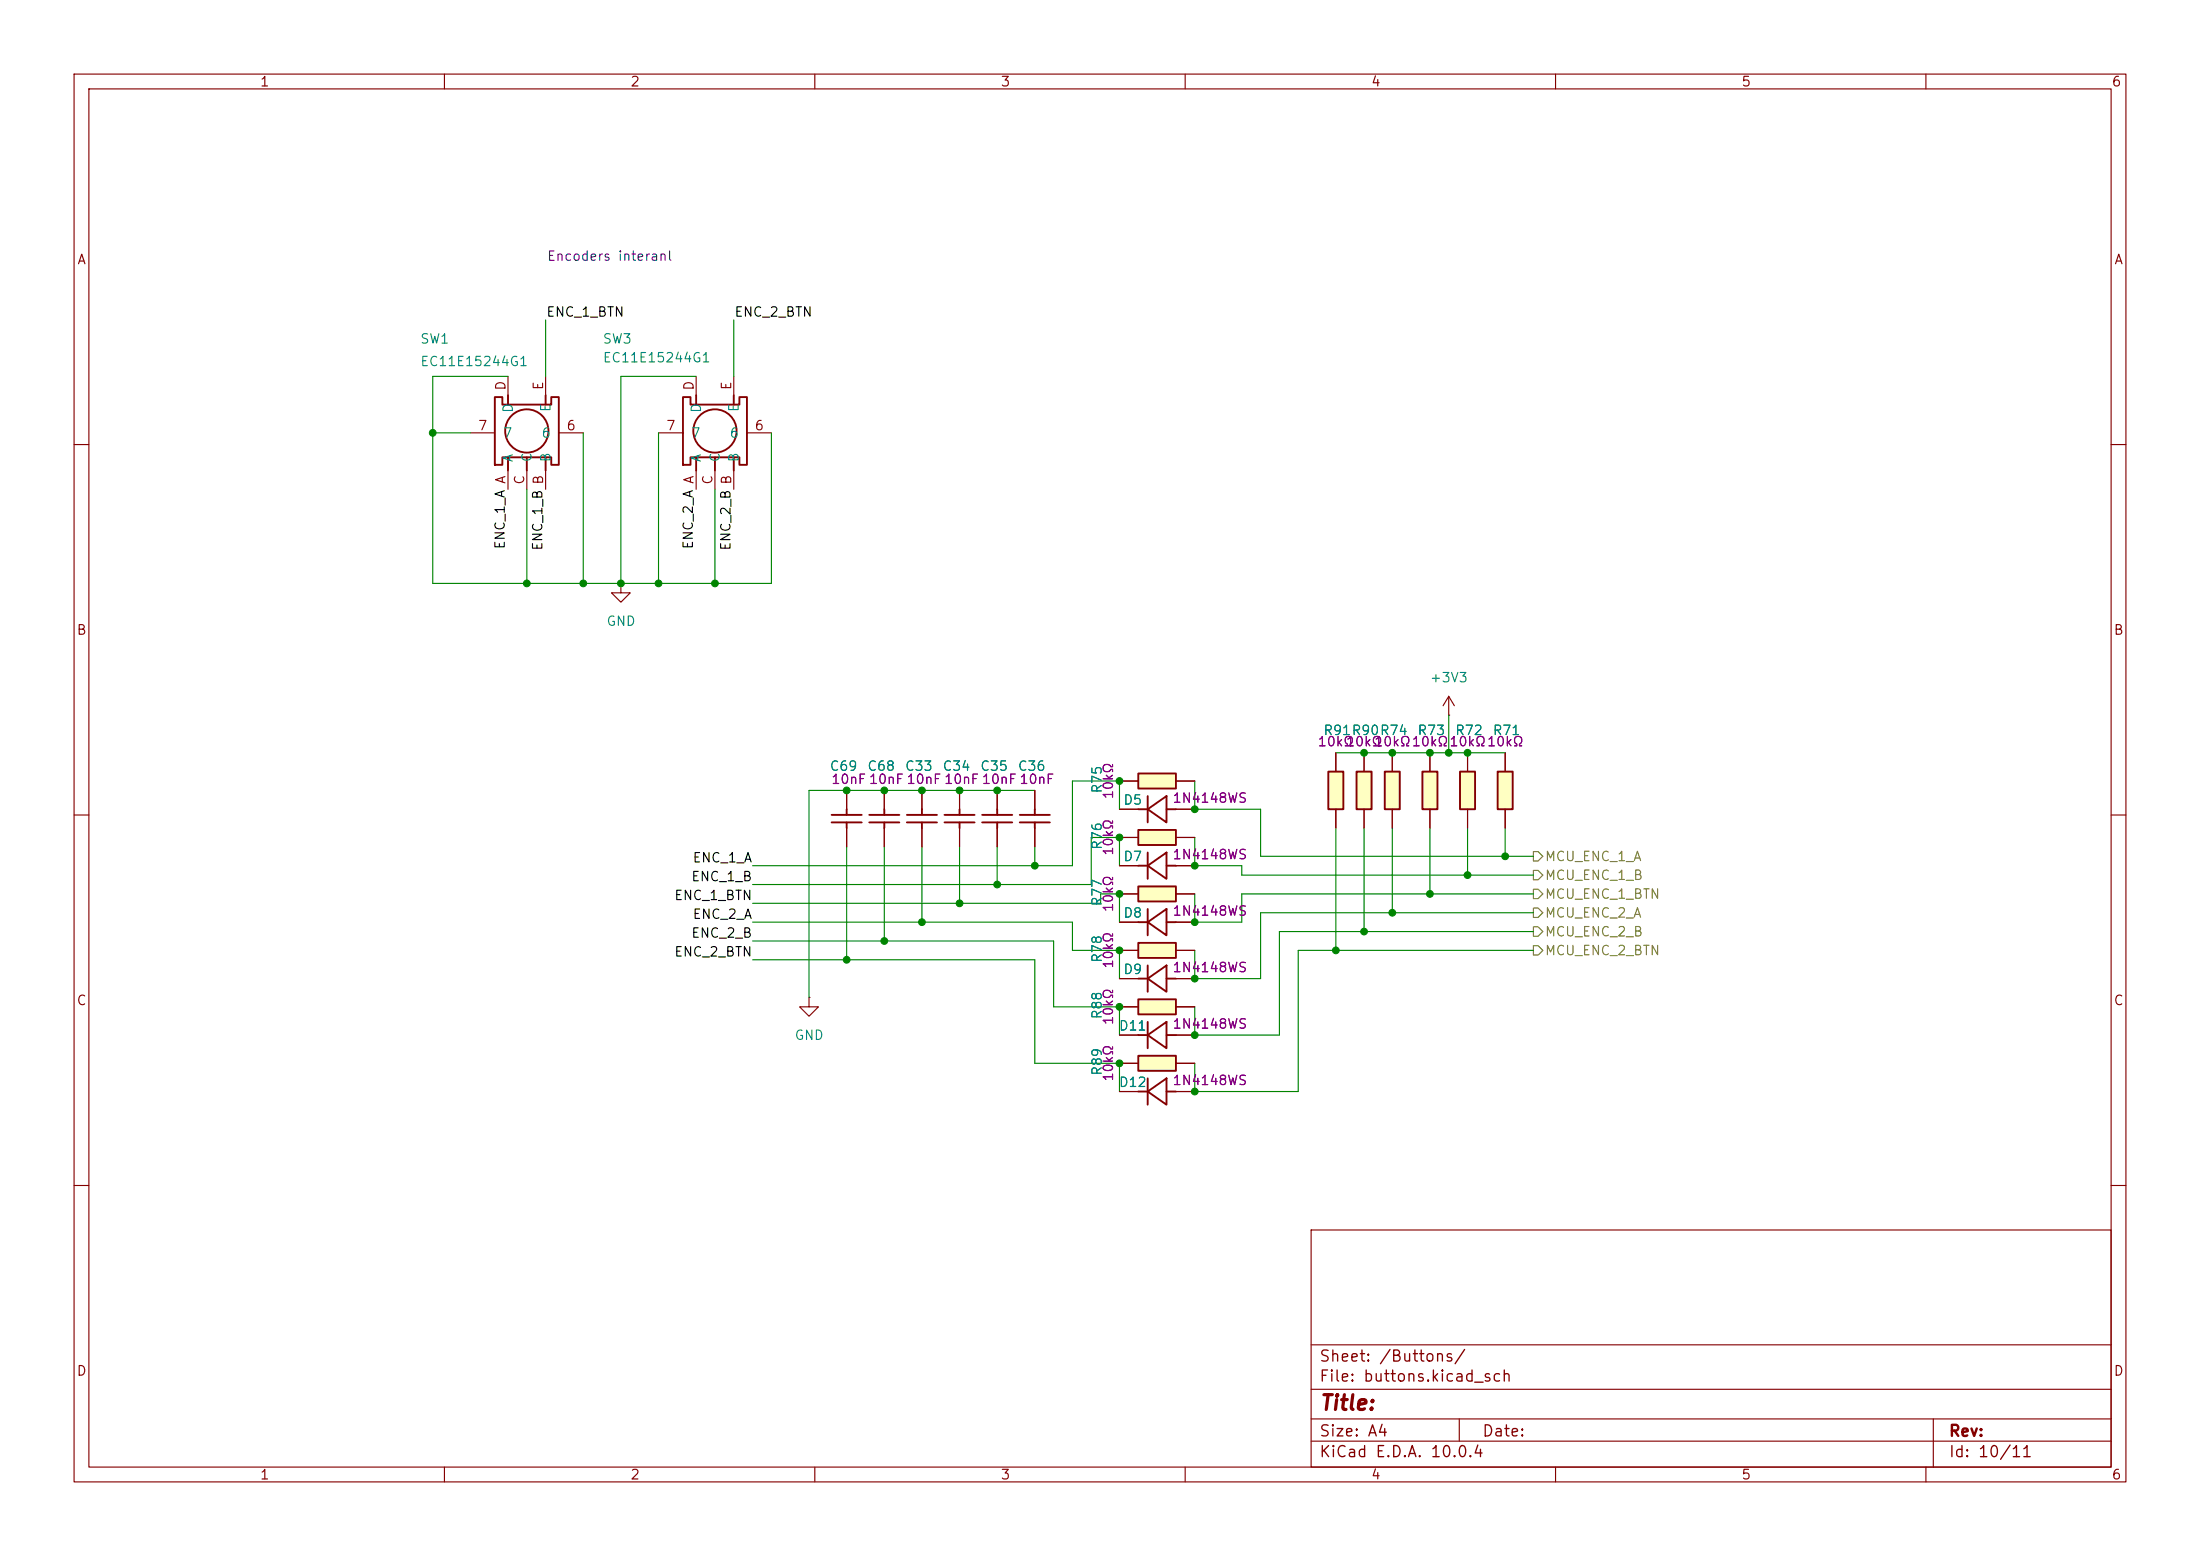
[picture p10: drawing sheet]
<svg xmlns="http://www.w3.org/2000/svg" width="297mm" height="210mm" viewBox="0 0 297 210" stroke-linecap="round" stroke-linejoin="round" font-family="sans-serif">
<g fill="none" stroke="#840000" stroke-width=".15">
<path d="M10 10h277v190h-277zM12 12h273v186h-273zM60 10v2M110 10v2M160 10v2M210 10v2M260 10v2M10 60h2M285 60h2M10 110h2M285 110h2M10 160h2"/>
<path d="M177 166h108v32h-108zM285 160h2M60 198v2M110 198v2M160 198v2M177 194.5h108M177 191.5h108M177 187.5h108M177 181.5h108M197 191.5v3M210 198v2M260 198v2"/>
<path d="M261 191.5v6.5"/>
</g>
<path d="M183.1 104.1h2.1v5.1h-2.1z" fill="#ffffc2"/>
<g fill="none" stroke="#840000" stroke-width=".25">
<path d="M92.2 53.6h1v1h6.6v-1h1v9.1h-1v-1h-6.6v1h-1zM94 53.3v1.3M99.1 53.3v1.3M94 61.7v1.8M96.5 61.7v1.8M99.1 61.7v1.8M112.3 110h4M112.3 111h4M114.3 109.2v.8M114.3 111v.8M117.3 110h4.1M117.3 111h4.1"/>
<path d="M119.4 109.2v.8M119.4 111v.8M122.4 110h4.1M122.4 111h4.1M124.5 109.2v.8M124.5 111v.8M127.5 110h4.1M127.5 111h4.1M129.5 109.2v.8M129.5 111v.8M132.6 110h4.1M132.6 111h4.1"/>
<path d="M134.6 109.2v.8M134.6 111v.8M137.7 110h4M137.7 111h4M139.7 109.2v.8M139.7 111v.8M153.7 109.2h1.2M153.7 116.8h1.2M154.9 109.2l2.6-1.8v3.6zM154.9 116.8l2.6-1.7v3.5zM154.9 107.4v3.6M154.9 115.1v3.5"/>
<path d="M157.5 109.2h1.2M157.5 116.8h1.2M183.1 104.1h2.1v5.1h-2.1zM153.7 139.7h1.2M154.9 139.7l2.6-1.8v3.6zM154.9 137.9v3.6M157.5 139.7h1.2"/>
<circle cx="96.5" cy="58.2" r="2.92"/>
</g>
<g fill="none" stroke="#840000" stroke-width=".15">
<path d="M88.9 58.4h3.3M94 50.8v2.5M99.1 50.8v2.5M100.8 58.4h3.3M83.8 78.7v1.3h1.3l-1.3 1.3-1.3-1.3h1.3M83.8 78.7h.1M94 63.5v2.5M96.5 63.5v2.5M99.1 63.5v2.5M114.3 106.7v2.5M114.3 111.8v2.5M119.4 106.7v2.5"/>
<path d="M119.4 111.8v2.5M124.5 106.7v2.5M124.5 111.8v2.5M129.5 106.7v2.5M129.5 111.8v2.5M134.6 106.7v2.5M134.6 111.8v2.5M139.7 106.7v2.5M139.7 111.8v2.5M151.1 109.2h2.6M151.1 116.8h2.6M158.7 109.2h2.6"/>
<path d="M158.7 116.8h2.6M184.1 101.6v2.5M184.1 109.2v2.6M109.2 134.6v1.3h1.3l-1.3 1.3-1.3-1.3h1.3M109.2 134.6h.1M151.1 139.7h2.6M158.7 139.7h2.6"/>
</g>
<path d="M153.7 142.5h5v2h-5z" fill="#ffffc2"/>
<path d="M153.7 142.5h5v2h-5z" fill="none" stroke="#840000" stroke-width=".25"/>
<path d="M151.1 143.5h2.6M158.7 143.5h2.6" fill="none" stroke="#840000" stroke-width=".15"/>
<path d="M179.3 104.1h2.1v5.1h-2.1z" fill="#ffffc2"/>
<path d="M179.3 104.1h2.1v5.1h-2.1z" fill="none" stroke="#840000" stroke-width=".25"/>
<path d="M180.3 101.6v2.5M180.3 109.2v2.6" fill="none" stroke="#840000" stroke-width=".15"/>
<path d="M186.9 104.1h2.1v5.1h-2.1z" fill="#ffffc2"/>
<path d="M186.9 104.1h2.1v5.1h-2.1z" fill="none" stroke="#840000" stroke-width=".25"/>
<path d="M195.6 96.5h.1M195.6 94l.7 1.3M195.6 94l-.8 1.3M195.6 94v2.5M188 101.6v2.5M188 109.2v2.6" fill="none" stroke="#840000" stroke-width=".15"/>
<path d="M153.7 127.3h5v2h-5z" fill="#ffffc2"/>
<path d="M153.7 127.3h5v2h-5zM153.7 124.5h1.2M153.7 132.1h1.2M154.9 124.5l2.6-1.8v3.5zM154.9 132.1l2.6-1.8v3.6zM154.9 122.7v3.5M154.9 130.3v3.6M157.5 124.5h1.2M157.5 132.1h1.2" fill="none" stroke="#840000" stroke-width=".25"/>
<path d="M151.1 128.3h2.6M151.1 124.5h2.6M151.1 132.1h2.6M158.7 128.3h2.6M158.7 124.5h2.6M158.7 132.1h2.6" fill="none" stroke="#840000" stroke-width=".15"/>
<path d="M153.7 112h5v2h-5z" fill="#ffffc2"/>
<path d="M153.7 112h5v2h-5z" fill="none" stroke="#840000" stroke-width=".25"/>
<path d="M151.1 113h2.6M158.7 113h2.6" fill="none" stroke="#840000" stroke-width=".15"/>
<path d="M153.7 119.6h5v2.1h-5z" fill="#ffffc2"/>
<path d="M153.7 119.6h5v2.1h-5z" fill="none" stroke="#840000" stroke-width=".25"/>
<path d="M151.1 120.7h2.6M158.7 120.7h2.6" fill="none" stroke="#840000" stroke-width=".15"/>
<path d="M192 104.1h2.1v5.1h-2.1z" fill="#ffffc2"/>
<path d="M192 104.1h2.1v5.1h-2.1z" fill="none" stroke="#840000" stroke-width=".25"/>
<path d="M193 101.6v2.5M193 109.2v2.6" fill="none" stroke="#840000" stroke-width=".15"/>
<path d="M197.1 104.1h2v5.1h-2z" fill="#ffffc2"/>
<path d="M197.1 104.1h2v5.1h-2z" fill="none" stroke="#840000" stroke-width=".25"/>
<path d="M198.1 101.6v2.5M198.1 109.2v2.6" fill="none" stroke="#840000" stroke-width=".15"/>
<path d="M153.7 104.4h5v2h-5z" fill="#ffffc2"/>
<path d="M153.7 104.4h5v2h-5z" fill="none" stroke="#840000" stroke-width=".25"/>
<path d="M151.1 105.4h2.6M158.7 105.4h2.6" fill="none" stroke="#840000" stroke-width=".15"/>
<path d="M202.2 104.1h2v5.1h-2z" fill="#ffffc2"/>
<path d="M202.2 104.1h2v5.1h-2z" fill="none" stroke="#840000" stroke-width=".25"/>
<path d="M203.2 101.6v2.5M203.2 109.2v2.6" fill="none" stroke="#840000" stroke-width=".15"/>
<path d="M153.7 134.9h5v2h-5z" fill="#ffffc2"/>
<g fill="none" stroke="#840000" stroke-width=".25">
<path d="M66.8 53.6h1v1h6.6v-1h1v9.1h-1v-1h-6.6v1h-1zM68.6 53.3v1.3M73.7 53.3v1.3M68.6 61.7v1.8M71.1 61.7v1.8M73.7 61.7v1.8M153.7 134.9h5v2h-5zM153.7 147.3h1.2M154.9 147.3l2.6-1.8v3.6zM154.9 145.5v3.6M157.5 147.3h1.2"/>
<circle cx="71.1" cy="58.2" r="2.92"/>
</g>
<g fill="none" stroke="#840000" stroke-width=".15">
<path d="M63.5 58.4h3.3M68.6 50.8v2.5M73.7 50.8v2.5M75.4 58.4h3.3M68.6 63.5v2.5M71.1 63.5v2.5M73.7 63.5v2.5M114.3 106.7v2.5M114.3 111.8v2.5M119.4 106.7v2.5M119.4 111.8v2.5M124.5 106.7v2.5"/>
<path d="M124.5 111.8v2.5M129.5 106.7v2.5M129.5 111.8v2.5M134.6 106.7v2.5M134.6 111.8v2.5M139.7 106.7v2.5M139.7 111.8v2.5M151.1 116.8h2.6M151.1 109.2h2.6M151.1 113h2.6M151.1 105.4h2.6M158.7 116.8h2.6"/>
<path d="M158.7 109.2h2.6M158.7 113h2.6M158.7 105.4h2.6M180.3 101.6v2.5M180.3 109.2v2.6M184.1 101.6v2.5M184.1 109.2v2.6M188 101.6v2.5M188 109.2v2.6M193 101.6v2.5M193 109.2v2.6M198.1 101.6v2.5"/>
<path d="M198.1 109.2v2.6M203.2 101.6v2.5M203.2 109.2v2.6M151.1 135.9h2.6M151.1 128.3h2.6M151.1 124.5h2.6M151.1 132.1h2.6M151.1 139.7h2.6M151.1 120.7h2.6M158.7 135.9h2.6M158.7 128.3h2.6M158.7 124.5h2.6"/>
<path d="M158.7 132.1h2.6M158.7 139.7h2.6M158.7 120.7h2.6M151.1 147.3h2.6M151.1 143.5h2.6M158.7 147.3h2.6M158.7 143.5h2.6"/>
</g>
<path d="M207 114.9h.6l.7 .7-.7 .6h-.6zM207 117.5h.6l.7 .6-.7 .6h-.6zM207 122.6h.6l.7 .6-.7 .6h-.6zM207 120h.6l.7 .7-.7 .6h-.6zM207 125.1h.6l.7 .6-.7 .7h-.6zM207 127.6h.6l.7 .7-.7 .6h-.6z" fill="none" stroke="#848400" stroke-width=".15"/>
<g fill="none" stroke="#008400" stroke-width=".15">
<path d="M58.4 58.4h5.1M68.6 50.8h-10.2v27.9h45.7v-20.3M73.7 43.2v7.6M78.7 58.4v20.3M88.9 58.4v20.3M94 50.8h-10.2v27.9M99.1 43.2v7.6M71.1 66v12.7M96.5 66v12.7M195.6 96.5v5.1M114.3 114.3v15.2M119.4 114.3v12.7"/>
<path d="M124.5 114.3v10.2M129.5 114.3v7.6M134.6 114.3v5.1M139.7 114.3v2.5M139.7 106.7h-30.5v27.9M151.1 109.2v-3.8h-6.3v11.4h-43.2M151.1 116.8v-3.8h-3.8v6.4h-45.7M161.3 105.4v3.8h8.9v6.4h36.8M161.3 113v3.8h6.3v1.3h39.4M180.3 101.6h22.9M180.3 111.8v16.5M184.1 111.8v13.9"/>
<path d="M188 111.8v11.4M193 111.8v8.9M198.1 111.8v6.3M203.2 111.8v3.8M101.6 121.9h47v-1.2h2.5v3.8M101.6 124.5h43.2v3.8h6.3v3.8M101.6 127h40.6v8.9h8.9v3.8M101.6 129.5h38.1v14h11.4v3.8M161.3 120.7v3.8h6.3v-3.8h39.4M207 123.2h-36.8v8.9h-8.9v-3.8M207 125.7h-34.3v14h-11.4v-3.8M207 128.3h-31.7v19h-14v-3.8"/>
</g>
<g fill="#008400" stroke="#008400" stroke-width=".14">
<circle cx="83.8" cy="78.7" r=".46"/>
<circle cx="88.9" cy="78.7" r=".46"/>
<circle cx="71.1" cy="78.7" r=".46"/>
<circle cx="78.7" cy="78.7" r=".46"/>
<circle cx="58.4" cy="58.4" r=".46"/>
<circle cx="193" cy="101.6" r=".46"/>
<circle cx="195.6" cy="101.6" r=".46"/>
<circle cx="184.1" cy="125.7" r=".46"/>
<circle cx="188" cy="123.2" r=".46"/>
<circle cx="180.3" cy="128.3" r=".46"/>
<circle cx="184.1" cy="101.6" r=".46"/>
<circle cx="188" cy="101.6" r=".46"/>
<circle cx="198.1" cy="118.1" r=".46"/>
<circle cx="193" cy="120.7" r=".46"/>
<circle cx="203.2" cy="115.6" r=".46"/>
<circle cx="198.1" cy="101.6" r=".46"/>
<circle cx="161.3" cy="132.1" r=".46"/>
<circle cx="151.1" cy="128.3" r=".46"/>
<circle cx="161.3" cy="147.3" r=".46"/>
<circle cx="151.1" cy="143.5" r=".46"/>
<circle cx="151.1" cy="135.9" r=".46"/>
<circle cx="161.3" cy="139.7" r=".46"/>
<circle cx="124.5" cy="106.7" r=".46"/>
<circle cx="134.6" cy="119.4" r=".46"/>
<circle cx="139.7" cy="116.8" r=".46"/>
<circle cx="119.4" cy="127" r=".46"/>
<circle cx="124.5" cy="124.5" r=".46"/>
<circle cx="129.5" cy="121.9" r=".46"/>
<circle cx="114.3" cy="106.7" r=".46"/>
<circle cx="119.4" cy="106.7" r=".46"/>
<circle cx="96.5" cy="78.7" r=".46"/>
<circle cx="114.3" cy="129.5" r=".46"/>
<circle cx="129.5" cy="106.7" r=".46"/>
<circle cx="134.6" cy="106.7" r=".46"/>
<circle cx="151.1" cy="120.7" r=".46"/>
<circle cx="161.3" cy="124.5" r=".46"/>
<circle cx="161.3" cy="116.8" r=".46"/>
<circle cx="151.1" cy="113" r=".46"/>
<circle cx="161.3" cy="109.2" r=".46"/>
<circle cx="151.1" cy="105.4" r=".46"/>
</g>
<text font-size="2" fill="#840000" x="178" y="190.8">Title:</text>
<g font-size="1.5" fill="#840000">
<text x="178" y="184.2">Sheet: /Buttons/</text>
<text x="178" y="186.9">File: buttons.kicad_sch</text>
<text x="178" y="197.1">KiCad E.D.A. 10.0.4</text>
<text x="178" y="194.3">Size: A4</text>
<text x="200" y="194.3">Date:</text>
<text x="263" y="194.3">Rev:</text>
<text x="263" y="197.1">Id: 10/11</text>
</g>
<g font-size="1.3" fill="#840000">
<text x="35" y="12">1</text>
<text x="85" y="12">2</text>
<text x="135" y="12">3</text>
<text x="185" y="12">4</text>
<text x="235" y="12">5</text>
<text x="285" y="12">6</text>
<text x="10.3" y="36">A</text>
<text x="285.3" y="36">A</text>
<text x="68.6" y="52.8" transform="rotate(-90 68.6 52.8)">D</text>
<text x="73.6" y="52.7" transform="rotate(-90 73.6 52.7)">E</text>
<text x="94" y="52.8" transform="rotate(-90 94 52.8)">D</text>
<text x="99" y="52.7" transform="rotate(-90 99 52.7)">E</text>
<text x="64.4" y="58.4">7</text>
<text x="76.4" y="58.4">6</text>
<text x="89.8" y="58.4">7</text>
<text x="101.8" y="58.4">6</text>
<text x="71.1" y="65.5" transform="rotate(-90 71.1 65.5)">C</text>
<text x="96.5" y="65.5" transform="rotate(-90 96.5 65.5)">C</text>
<text x="10.3" y="86">B</text>
<text x="285.3" y="86">B</text>
<text x="10.3" y="136">C</text>
<text x="285.3" y="136">C</text>
<text x="10.3" y="186">D</text>
<text x="285.3" y="186">D</text>
<text x="35" y="200">1</text>
<text x="85" y="200">2</text>
<text x="135" y="200">3</text>
<text x="185" y="200">4</text>
<text x="235" y="200">5</text>
<text x="285" y="200">6</text>
</g>
<text font-size="1.3" fill="#0000c2" x="73.8" y="35.5">Encoders interanl</text>
<g font-size="1.3" fill="#008484">
<text x="56.6" y="46.7">SW1</text>
<text x="81.3" y="46.7">SW3</text>
<text x="56.6" y="49.7">EC11E15244G1</text>
<text x="81.3" y="49.2">EC11E15244G1</text>
<text x="67.8" y="59.4">7</text>
<text x="69.6" y="55.8" transform="rotate(-90 69.6 55.8)">D</text>
<text x="73" y="59.4">6</text>
<text x="74.6" y="55.7" transform="rotate(-90 74.6 55.7)">E</text>
<text x="93.2" y="59.4">7</text>
<text x="95" y="55.8" transform="rotate(-90 95 55.8)">D</text>
<text x="98.4" y="59.4">6</text>
<text x="100" y="55.7" transform="rotate(-90 100 55.7)">E</text>
<text x="69.6" y="62.5" transform="rotate(-90 69.6 62.5)">A</text>
<text x="72.1" y="62.5" transform="rotate(-90 72.1 62.5)">C</text>
<text x="74.6" y="62.5" transform="rotate(-90 74.6 62.5)">B</text>
<text x="95" y="62.5" transform="rotate(-90 95 62.5)">A</text>
<text x="97.5" y="62.5" transform="rotate(-90 97.5 62.5)">C</text>
<text x="100" y="62.5" transform="rotate(-90 100 62.5)">B</text>
<text x="81.8" y="84.8">GND</text>
<text x="192.9" y="92.4">+3V3</text>
<text x="178.6" y="99.5">R91R90R74</text>
<text x="191.3" y="99.5">R73</text>
<text x="196.4" y="99.5">R72</text>
<text x="201.4" y="99.5">R71</text>
<text x="111.9" y="104.3">C69</text>
<text x="117" y="104.3">C68</text>
<text x="122.1" y="104.3">C33</text>
<text x="127.2" y="104.3">C34</text>
<text x="132.2" y="104.3">C35</text>
<text x="137.3" y="104.3">C36</text>
<text x="149.1" y="107.2" transform="rotate(-90 149.1 107.2)">R75</text>
<text x="151.6" y="108.9">D5</text>
<text x="149.1" y="114.8" transform="rotate(-90 149.1 114.8)">R76</text>
<text x="151.6" y="116.5">D7</text>
<text x="149.1" y="122.4" transform="rotate(-90 149.1 122.4)">R77</text>
<text x="151.6" y="124.2">D8</text>
<text x="149.1" y="130" transform="rotate(-90 149.1 130)">R78</text>
<text x="151.6" y="131.8">D9</text>
<text x="149.1" y="137.7" transform="rotate(-90 149.1 137.7)">R88</text>
<text x="107.2" y="140.7">GND</text>
<text x="151" y="139.4">D11</text>
<text x="149.1" y="145.3" transform="rotate(-90 149.1 145.3)">R89</text>
<text x="151" y="147">D12</text>
</g>
<g font-size="1.3">
<text x="73.7" y="43.1">ENC_1_BTN</text>
<text x="99.1" y="43.1">ENC_2_BTN</text>
<text x="68.5" y="74.2" transform="rotate(-90 68.5 74.2)">ENC_1_A A</text>
<text x="73.5" y="74.4" transform="rotate(-90 73.5 74.4)">ENC_1_B B</text>
<text x="93.9" y="74.2" transform="rotate(-90 93.9 74.2)">ENC_2_A A</text>
<text x="98.9" y="74.4" transform="rotate(-90 98.9 74.4)">ENC_2_B B</text>
<text x="93.2" y="119.3">ENC_1_B</text>
<text x="93.4" y="116.7">ENC_1_A</text>
<text x="90.9" y="121.8">ENC_1_BTN</text>
<text x="93.4" y="124.3">ENC_2_A</text>
<text x="90.9" y="129.4">ENC_2_BTN</text>
<text x="93.2" y="126.9">ENC_2_B</text>
</g>
<g font-size="1.3" fill="#840084">
<text x="177.8" y="101">10kΩ</text>
<text x="181.6" y="101">10kΩ</text>
<text x="185.4" y="101">10kΩ10kΩ10kΩ10kΩ</text>
<text x="112.1" y="106.1">10nF 10nF 10nF 10nF 10nF 10nF</text>
<text x="150.6" y="108" transform="rotate(-90 150.6 108)">10kΩ</text>
<text x="158.2" y="108.7">1N4148WS</text>
<text x="150.6" y="115.6" transform="rotate(-90 150.6 115.6)">10kΩ</text>
<text x="158.2" y="116.3">1N4148WS</text>
<text x="150.6" y="123.2" transform="rotate(-90 150.6 123.2)">10kΩ</text>
<text x="158.2" y="123.9">1N4148WS</text>
<text x="150.6" y="130.8" transform="rotate(-90 150.6 130.8)">10kΩ</text>
<text x="158.2" y="131.5">1N4148WS</text>
<text x="150.6" y="138.4" transform="rotate(-90 150.6 138.4)">10kΩ</text>
<text x="158.2" y="139.1">1N4148WS</text>
<text x="150.6" y="146.1" transform="rotate(-90 150.6 146.1)">10kΩ</text>
<text x="158.2" y="146.8">1N4148WS</text>
</g>
<g font-size="1.3" fill="#848400">
<text x="208.5" y="116.5">MCU_ENC_1_A</text>
<text x="208.5" y="119.1">MCU_ENC_1_B</text>
<text x="208.5" y="124.2">MCU_ENC_2_A</text>
<text x="208.5" y="121.6">MCU_ENC_1_BTN</text>
<text x="208.5" y="126.7">MCU_ENC_2_B</text>
<text x="208.5" y="129.2">MCU_ENC_2_BTN</text>
</g>
</svg>
